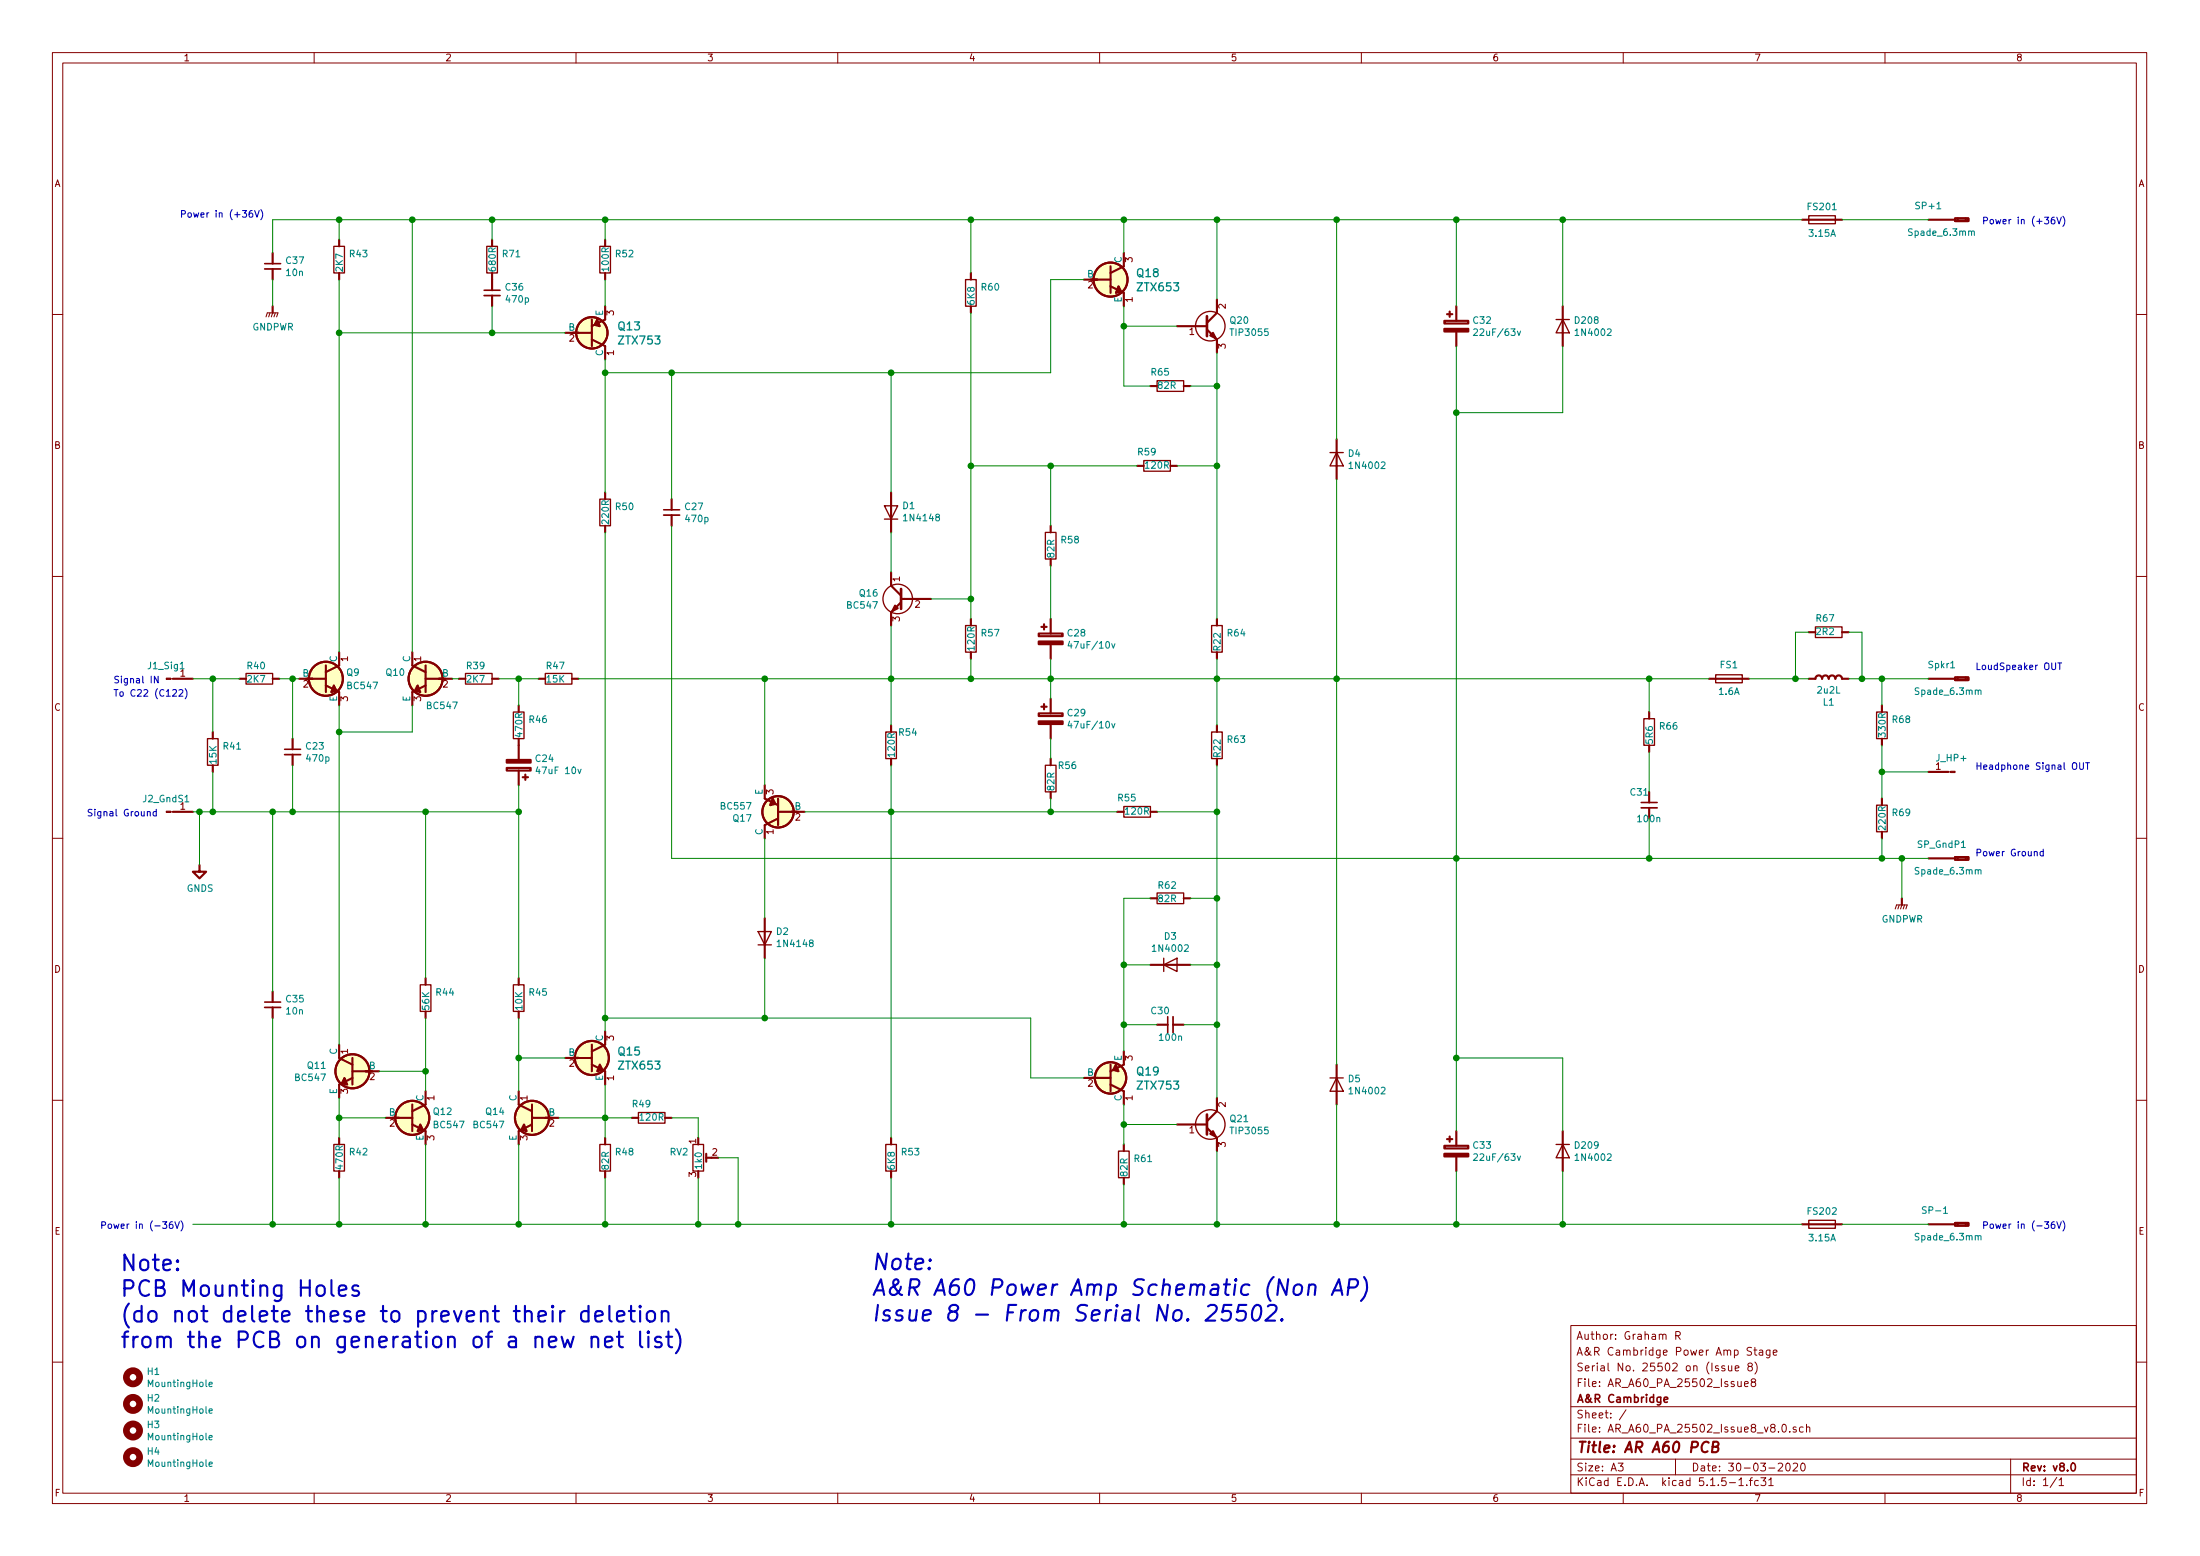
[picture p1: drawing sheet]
<svg xmlns="http://www.w3.org/2000/svg" width="420mm" height="297mm" viewBox="0 0 420 297" stroke-linecap="round" stroke-linejoin="round" font-family="sans-serif">
<g fill="none" stroke="#840000" stroke-width=".19">
<path d="M10 10h400v277h-400zM12 12h396v273.1h-396zM60 10v2M110 10v2M160 10v2M210 10v2M260 10v2M310 10v2M360 10v2M10 60h2M408 60h2M10 110h2"/>
<path d="M408 110h2M32.6 129.6h.4M32.6 155h.4M372.1 147.4h.4M10 160h2M408 160h2M10 210h2M408 210h2M300 253h108v32.1h-108zM320 255l.8-.1 .1-.2-.1-.4-.2-.1h-.6v1.5M320.4 255l.5 .7M334.5 257.3l-.5-.1-.3 .3v.3l.7 .3 .1 .2-.1 .3-.2 .1-.5-.1"/>
<path d="M334.9 257.7h.6M335.2 257.2v1.3l.3 .2M336 257.8h.6l.1 .9M336.7 258.1l-.5 .1-.3 .2 .3 .3 .5-.1M338 257.7v1.2l-.3 .3-.3-.1M338 257.8l-.4-.1-.3 .3 .1 .6h.6M338.7 258.2l.7-.1-.1-.3-.4-.1-.2 .2v.7h.6M10 260h2M300 278.5h108M300 274.5h108M300 268.5h108M309 279.3h1l-.5 .6 .4 .1v.7l-.2 .1-.7-.1"/>
<path d="M310.5 269.1l-1.2 2M320 278.5v3M329.4 260.8a.37 .37 0 0 0-.6 .1l.1 .2 .5 .2 .1 .1-.3 .3-.4-.1M330.1 260.7l.1 .9 .3 .1 .2-.1M330.7 260.7v1M331.4 261.2l.7-.1-.1-.3-.4-.1-.2 .2v.7h.6M331.9 263.7v.8a.39 .39 0 0 0 .6 .1M332.5 263.7v1M333.2 264.2l.7-.1-.1-.3-.4-.1-.2 .2v.7h.6M334.1 260.8l-.3-.2 .1-.2 .2-.2 .4 .1 .2 .2-.1 .2-.5 .1-.3 .3 .1 .5 .2 .1h.3l.3-.3v-.3l-.3-.3M334.7 263.8l-.3-.3 .3-.3h.3l.3 .3-.1 .2-.6 .2-.2 .2 .1 .5 .2 .1h.3l.3-.3v-.3l-.3-.3M335.2 260a1.71 1.71 0 0 1 0 2.3"/>
<path d="M339.6 279.5l.6-.2 .3 .4-1 1.1h1M340.4 272l.4-.1a.94 .94 0 0 1 0 1.5 .82 .82 0 0 1-.4-1.4zM341.2 279.4l.2-.1a.86 .86 0 0 1 .1 1.5h-.1a1 1 0 0 1-.2-1.4zM341.8 273.3v.1M342.5 279.5l.5-.2 .3 .2v.2l-.9 1.1h.9M343 272.5l-.4-.1-.2 .2 .1 .2 .5 .2v.3h-.6M344.1 279.4l.1-.1a.8 .8 0 0 1 .6 .8 .8 .8 0 0 1-.6 .7 1 1 0 0 1-.1-1.4zM344.4 272.5l-.5-.1-.2 .3 .1 .6h.6M345 272.5l.2-.1 .4 .1v.9M345 271.9v1.5M384 278.5v6.6M408 260h2"/>
<path d="M60 285.1v1.9M110 285.1v1.9M160 285.1v1.9M210 285.1v1.9M260 285.1v1.9M300 281.5h108M310 285.1v1.9M330.3 283h1.1M332.1 282.5l.4-.4v1.5M332.1 283.6h.8M333.6 283.5v.1M334.1 282.6h.6"/>
<path d="M334.7 282.1l-.4 .2v1.3M335.8 282.7l-.4-.1-.3 .3 .1 .6 .2 .1 .4-.1M336.3 282.1h.9l-.5 .6 .5 .1v.7l-.2 .1-.7-.1M337.8 282.5l.4-.4v1.5M337.8 283.6h.9M360 285.1v1.9M392.8 282l-1.3 2M393.2 282.5l.5-.4v1.5M393.2 283.6h.9"/>
</g>
<path d="M50.5 50.3h3.1M92.5 55.4h3M126.7 97.3h3.1M54.4 143h3M313.4 153.2h3.1M50.5 191.3h3.1M223 194.1v3M317.8 267.2l.7-.1-.1-.3-.4-.1-.2 .2 .1 .7h.5M395.7 279.5l.2-.2a.81 .81 0 0 1 .6 .6 .81 .81 0 0 1-.3 .8l-.2 .1a.79 .79 0 0 1-.3-1.3z" fill="none" stroke="#840000" stroke-width=".3"/>
<g fill="none" stroke="#840000" stroke-width=".41">
<path d="M52.1 48.3v2M52.1 51.3v2.1M52.1 58.5v1.2M64.8 45.8v1.2M64.8 52.1v1.3M94 45.8v1.2M94 52.1v3.3M94 56.4v2.1M115.6 45.8v1.2M115.6 52.1v1.3M115.6 58.5v2.5l-2.6 1.3M185.4 52.1v1.3"/>
<path d="M185.4 58.5v1.2M207 53.4h5.1M212.1 54.6l2.5 1.3v2.6M212.1 50.8v5.1M214.6 48.3v2.5l-2.5 1.3M232.4 57.2v2.5l-1.9 1.9M276.4 60h1M276.9 59.5v1M278.1 58.5v2.8M298.4 58.5v7.6M344.2 41.9h7.6M368.3 41.9h5"/>
<path d="M373.4 41.7h2.5v.5h-2.5zM373.9 41.7v.5M375.4 41.7v.5M107.9 63.5h5.1M113 64.8l2.6 1.3v2.5M113 61v5.1M219.7 73.7h1.3M224.8 62.3h5.7M226.1 73.7h1.2M230.5 62.9l1.9 1.9v2.5M275.8 61.3h4.6v.5h-4.6zM278.1 63.3v2.8"/>
<path d="M115.6 94v1.3M128.3 95.3v2M128.3 98.3v2.1M170.2 94v7.6M217.2 88.9h1.2M223.5 88.9h1.3M255.3 83.9v7.6M115.6 100.4v1.2M170.2 109.3v2.5l1.9 1.9M172.1 115l-1.9 1.9v2.5M172.1 114.3h5.7M185.4 118.1v1.3"/>
<path d="M198.9 119.7h1M199.4 119.2v1M200.7 100.4v1.2M200.7 106.7v1.3M200.7 118.1v2.8M232.4 118.1v1.3M33 129.6h3.8M40.6 139.7v1.3M45.7 129.6h1.3M52.1 129.6h1.2M57.1 129.6h5.1M62.2 130.8l2.6 1.3v2.6"/>
<path d="M62.2 127v5.1M64.8 124.5v2.5l-2.6 1.3M78.7 124.5v2.5l2.6 1.3M81.3 127v5.1M81.3 129.6h5.1M81.3 130.8l-2.6 1.3v2.6M87.6 129.6h1.3M94 129.6h1.2M99.1 134.7v1.2M102.9 129.6h1.2M109.2 129.6h1.3M170.2 138.5v1.2"/>
<path d="M185.4 124.5v1.3M198.4 136.2h4.5v.5h-4.5zM198.4 120.9h4.5v.5h-4.5zM198.9 134.9h1M199.4 134.4v1M200.7 123v2.8M200.7 133.4v2.8M200.7 138.2v2.8M232.4 124.5v1.3M232.4 138.5v1.2M315 135.9v1.3M326.4 129.6h7.6"/>
<path d="M345.4 129.6h1.3a.63 .63 0 0 1 .6-.7 .63 .63 0 0 1 .7 .7 .63 .63 0 0 1 .6-.7 .63 .63 0 0 1 .6 .7 .63 .63 0 0 1 .7-.7 .63 .63 0 0 1 .6 .7 .63 .63 0 0 1 .7-.7 .63 .63 0 0 1 .6 .7h1.3M345.4 120.7h1.3M351.8 120.7h1.3M359.4 134.7v1.2M368.3 129.6h5M373.4 129.3h2.5v.5h-2.5zM373.9 129.3v.5M375.4 129.3v.5M33 155h3.8M40.6 146.1v1.3M55.9 141v2M55.9 144.1v2"/>
<path d="M96.8 146.6h4.5v.5h-4.5zM99.1 141v4.1M99.1 147.1v2.8M99.8 148.4h1M100.3 147.9v1M146 149.9v2.5l2.6 1.3M148.6 155h5.1M148.6 156.2l-2.6 1.3v2.6M148.6 152.4v5.1M170.2 144.8v1.3M200.7 144.8v1.3M200.7 151.2v1.2"/>
<path d="M213.4 155h1.2M219.7 155h1.3M232.4 144.8v1.3M315 142.3v1.2M315 151.2v2M315 154.2v2M359.4 141v1.3M359.4 152.4v1.3M359.4 158.8v1.3M368.3 147.4h3.8M38.1 165.1v1.3h1.3l-1.3 1.3-1.3-1.3h1.3M146 175.3v7.6"/>
<path d="M219.7 171.5h1.3M226.1 171.5h1.2M363.2 171.5v1.3M368.3 163.9h5M373.4 163.6h2.5v.5h-2.5zM373.9 163.6v.5M375.4 163.6v.5M52.1 189.3v2M52.1 192.3v2M64.8 199.4v2.6l2.5 1.2M81.3 186.7v1.3M81.3 193.1v1.2"/>
<path d="M99.1 186.7v1.3M99.1 193.1v1.2M113 199.4v5.1M115.6 196.9v2.5l-2.6 1.3M219.7 184.2h7.6M221 195.6h2M224 195.6h2.1M64.8 217.2v1.3M67.3 205.8l-2.5 1.2v2.6M67.3 204.5h5.1M67.3 202v5M73.7 213.4h5"/>
<path d="M78.7 214.7l2.6 1.2v2.6M78.7 210.9v5M81.3 208.3v2.6l-2.6 1.2M99.1 208.3v2.6l2.5 1.2M101.6 213.4h5.1M101.6 214.7l-2.5 1.2v2.6M101.6 210.9v5M107.9 202h5.1M113 203.2l2.6 1.3v2.5M115.6 217.2v1.3M120.6 213.4h1.3M127 213.4h1.3"/>
<path d="M170.2 217.2v1.3M207 205.8h5.1M212.1 207l2.5 1.3v2.6M212.1 203.2v5.1M214.6 200.7v2.5l-2.5 1.3M214.6 218.5v1.2M224.8 214.7h5.7M230.5 215.3l1.9 1.9v2.5M232.4 209.6v2.5l-1.9 1.9M255.3 203.2v7.7M275.8 218.7h4.6v.5h-4.6zM276.4 217.5h1"/>
<path d="M276.9 217v1M278.1 215.9v2.8M298.4 215.9v7.7M64.8 223.6v1.2M115.6 223.6v1.2M134.9 220.3v1.5M134.9 221h1M170.2 223.6v1.2M214.6 224.8v1.3M278.1 220.8v2.8M344.2 233.7h7.6M368.3 233.7h5"/>
<path d="M373.4 233.5h2.5v.5h-2.5zM373.9 233.5v.5M375.4 233.5v.5M326.3 275.4a.87 .87 0 0 0-1 0 .87 .87 0 0 0-.3 1 .69 .69 0 0 0 .3 .7 .69 .69 0 0 0 .8-.1M327.1 276.2l.9-.1a.47 .47 0 0 0 .2-.5 .47 .47 0 0 0-.3-.4h-.7l-.3 2h.8a.53 .53 0 0 0 .5-.5 .53 .53 0 0 0-.4-.5"/>
<circle cx="212.1" cy="53.4" r="3.3"/>
<circle cx="113" cy="63.5" r="3"/>
<circle cx="62.2" cy="129.6" r="3.3"/>
<circle cx="81.3" cy="129.6" r="3.3"/>
<circle cx="148.6" cy="155" r="3"/>
<circle cx="67.3" cy="204.5" r="3.3"/>
<circle cx="78.7" cy="213.4" r="3.3"/>
<circle cx="101.6" cy="213.4" r="3.3"/>
<circle cx="113" cy="202" r="3.3"/>
<circle cx="212.1" cy="205.8" r="3"/>
</g>
<path d="M51.6 59.7l-.3 .8M52.1 59.7l-.3 .8M52.6 59.7l-.3 .8M50.8 60.5l.3-.8h2l-.3 .8M361.9 173.5l.3-.7h2l-.2 .7M362.7 172.8l-.2 .7M363.2 172.8l-.2 .7M363.7 172.8l-.2 .7" fill="none" stroke="#840000" stroke-width=".2"/>
<g fill="none" stroke="#840000" stroke-width=".25">
<path d="M63.8 47h2v5.1h-2zM93 47h2v5.1h-2zM114.6 47h2v5.1h-2zM184.4 53.4h2v5.1h-2zM345.4 41.2h5.1v1.5h-5.1zM221 72.7h5.1v2h-5.1zM297.2 61h2.5M298.4 61l1.3 2.5h-2.5zM114.6 95.3h2v5.1h-2zM168.9 96.6h2.5l-1.2 2.5zM168.9 99.1h2.5M218.4 87.9h5.1v2.1h-5.1z"/>
<path d="M254 86.4h2.5M255.3 86.4l1.2 2.5h-2.5zM184.4 119.4h2v5.1h-2zM199.6 101.6h2.1v5.1h-2.1zM231.4 119.4h2v5.1h-2zM346.7 119.7h5.1v2h-5.1zM47 128.6h5.1v2h-5.1zM88.9 128.6h5.1v2h-5.1zM98 135.9h2.1v5.1h-2.1zM104.1 128.6h5.1v2h-5.1zM169.2 139.7h2v5.1h-2zM231.4 139.7h2v5.1h-2z"/>
<path d="M313.9 137.2h2.1v5.1h-2.1zM327.7 128.8h5v1.5h-5zM358.4 135.9h2v5.1h-2zM39.6 141h2.1v5.1h-2.1zM199.6 146.1h2.1v5.1h-2.1zM214.6 154h5.1v2h-5.1zM358.4 153.7h2v5.1h-2zM144.8 177.8h2.5l-1.3 2.6zM221 170.5h5.1v2h-5.1zM80.3 188h2v5.1h-2zM98 188h2.1v5.1h-2.1zM144.8 180.4h2.5"/>
<path d="M222.2 184.2l2.6-1.3v2.6zM222.2 182.9v2.6M63.8 218.5h2v5.1h-2zM114.6 218.5h2v5.1h-2zM121.9 212.4h5.1v2h-5.1zM132.3 218.5h2.1v5.1h-2.1zM169.2 218.5h2v5.1h-2zM213.6 219.7h2v5.1h-2zM254 205.8h2.5M255.3 205.8l1.2 2.5h-2.5zM297.2 218.5h2.5M298.4 218.5l1.3 2.5h-2.5z"/>
<path d="M345.4 233h5.1v1.5h-5.1z"/>
<circle cx="231.1" cy="62.3" r="2.82"/>
<circle cx="171.4" cy="114.3" r="2.82"/>
<circle cx="231.1" cy="214.7" r="2.82"/>
</g>
<g fill="#840000" stroke="#840000" stroke-width=".19">
<path d="M31.7 154.8h.9v.3h-.9z"/>
<path d="M372.5 147.2h.9v.3h-.9z"/>
<path d="M31.7 129.4h.9v.3h-.9z"/>
</g>
<g fill="none" stroke="#008484" stroke-width=".2">
<path d="M376.5 44.3l.2-.2 .3 .1 .1 .7M281.5 62.9l.4-.1 .3 .3-.8 .9h.8M289.8 63.2l.3 .8 .3-.8M204.3 137.7l-.3 .8h.7M204.3 122.4l-.3 .9h.7M212.3 138.1l.3 .9 .3-.9M212.3 122.9l.3 .8 .3-.8M372.5 127.5h.8M377.8 131.9l.2-.2 .3 .1v.8M35.3 153.1h.8M110.4 146.8l.3 .9 .3-.9M377.8 166.2l.2-.2 .3 .1v.8"/>
<path d="M281.5 220.4l.4-.1 .3 .3-.8 .9h.8M289.8 220.7l.3 .8 .3-.8M371.2 231.6h.7M377.8 236.1l.2-.2h.3v.8M39.9 279.5l.6-.1v-.2l-.4-.1-.2 .2 .1 .6h.5M39.9 264.3l.6-.1v-.3h-.4l-.2 .1 .1 .7h.5M39.9 269.4l.6-.1v-.3l-.4-.1-.2 .2 .1 .6h.5M39.9 274.4l.6-.1v-.2l-.4-.1-.2 .2 .1 .6h.5"/>
</g>
<path d="M50.5 51.3h3.1M92.5 56.4h3M126.7 98.3h3.1M54.4 144.1h3M313.4 154.2h3.1M50.5 192.3h3.1M224 194.1v3" fill="none" stroke="#840000" stroke-width=".33"/>
<path d="M230.5 60.4v3.8M172.1 112.4v3.8M230.5 212.8v3.8" fill="none" stroke="#840000" stroke-width=".51"/>
<g fill="#840000" stroke="#840000" stroke-width=".41">
<path d="M231.1 216.4l.5-.5 .6 1.1z"/>
<path d="M231.1 64l.5-.5 .6 1.1z"/>
<path d="M213.1 203.2l.5 1.3-1-.2z"/>
<path d="M275.8 220.3h4.6v.5h-4.6z"/>
<path d="M147.6 152.4l.5 1.1-1 .2z"/>
<path d="M275.8 62.8h4.6v.5h-4.6z"/>
<path d="M198.4 137.7h4.5v.5h-4.5z"/>
<path d="M198.4 122.5h4.5v.5h-4.5z"/>
<path d="M96.8 145.1h4.5v.5h-4.5z"/>
<path d="M213.6 54.6l.5 1.1-1 .2z"/>
<path d="M114.6 203.2l.5 1.1-1.1 .2z"/>
<path d="M63.8 130.8l.5 1.1-1.1 .2z"/>
<path d="M79.8 130.8l.5 1.3-1.1-.2z"/>
<path d="M114 61l.6 1.3-1.1-.3z"/>
<path d="M80.3 214.7l.5 1-1 .2z"/>
<path d="M100.1 214.7l.5 1.2-1-.2z"/>
<path d="M65.8 205.8l.5 1.2-1-.2z"/>
<path d="M170.9 115.6l.5 .5-1 .5z"/>
</g>
<g fill="none" stroke="#840000" stroke-width="1.3">
<circle cx="25.4" cy="273.1" r="1.27"/>
<circle cx="25.4" cy="278.2" r="1.27"/>
<circle cx="25.4" cy="262.9" r="1.27"/>
<circle cx="25.4" cy="268" r="1.27"/>
</g>
<g fill="#ffffc2" stroke="#ffffc2" stroke-width=".19">
<path d="M373.4 233.5h2.5v.5h-2.5z"/>
<path d="M373.4 41.7h2.5v.5h-2.5z"/>
<path d="M373.4 129.3h2.5v.5h-2.5z"/>
<path d="M373.4 163.6h2.5v.5h-2.5z"/>
<circle cx="212.1" cy="205.8" r="3"/>
<circle cx="148.6" cy="155" r="3"/>
<circle cx="212.1" cy="53.4" r="3.3"/>
<circle cx="113" cy="202" r="3.3"/>
<circle cx="62.2" cy="129.6" r="3.3"/>
<circle cx="81.3" cy="129.6" r="3.3"/>
<circle cx="113" cy="63.5" r="3"/>
<circle cx="78.7" cy="213.4" r="3.3"/>
<circle cx="101.6" cy="213.4" r="3.3"/>
<circle cx="67.3" cy="204.5" r="3.3"/>
</g>
<g fill="none" stroke="#008400" stroke-width=".19">
<path d="M52.1 53.4v5.1M64.8 41.9v3.9M64.8 53.4v71.1M78.7 41.9v82.6M94 41.9v3.9M94 58.5v5M115.6 41.9v3.9M115.6 53.4v5.1M185.4 41.9v10.2M185.4 59.7v58.4M207 53.4h-6.3v17.8h-85.1M214.6 41.9v6.4"/>
<path d="M214.6 58.5v15.2h5.1M232.4 41.9v15.3M255.3 41.9v42M278.1 41.9v16.6M298.4 41.9v16.6M344.2 41.9h-292.1v6.4M351.8 41.9h16.5M64.8 63.5h43.1M115.6 68.6v25.4M128.3 71.2v24.1M170.2 71.2v22.8M214.6 62.3h10.2"/>
<path d="M227.3 73.7h5.1M232.4 67.3v50.8M278.1 66.1v149.8M298.4 66.1v12.7h-20.3M185.4 88.9h31.8M200.7 88.9v11.5M224.8 88.9h7.6M255.3 91.5v111.7M115.6 101.6v95.3M128.3 100.4v63.5h240M170.2 101.6v7.7M170.2 119.4v19.1"/>
<path d="M177.8 114.3h7.6M200.7 108v10.1M36.8 129.6h8.9M40.6 129.6v10.1M53.3 129.6h3.8M55.9 129.6v11.4M64.8 134.7v64.7M78.7 134.7v5h-13.9M86.4 129.6h1.2M95.2 129.6h7.7M99.1 129.6v5.1M110.5 129.6h215.9"/>
<path d="M146 129.6v20.3M185.4 125.8v3.8M200.7 125.8v7.6M232.4 125.8v12.7M315 129.6v6.3M334 129.6h11.4M345.4 120.7h-2.5v8.9M353.1 129.6h15.2M353.1 120.7h2.5v8.9M359.4 129.6v5.1M36.8 155h62.3M38.1 155v10.1"/>
<path d="M40.6 147.4v7.6M52.1 155v34.3M55.9 146.1v8.9M81.3 155v31.7M99.1 149.9v36.8M153.7 155h59.7M170.2 146.1v71.1M200.7 141v3.8M200.7 152.4v2.6M221 155h11.4M232.4 146.1v63.5M315 143.5v7.7"/>
<path d="M315 156.2v7.7M359.4 147.4h8.9M359.4 142.3v10.1M146 160.1v15.2M219.7 171.5h-5.1v29.2M227.3 171.5h5.1M359.4 160.1v3.8M363.2 163.9v7.6M52.1 194.3v39.4M81.3 194.3v14M99.1 194.3v14M115.6 194.3h81.2v11.5h10.2"/>
<path d="M146 182.9v11.4M214.6 184.2h5.1M214.6 195.6h6.4M226.1 195.6h6.3M227.3 184.2h5.1M64.8 209.6v7.6M64.8 213.4h8.9M72.4 204.5h8.9M81.3 218.5v15.2M99.1 218.5v15.2M99.1 202h8.8M106.7 213.4h13.9"/>
<path d="M115.6 207v10.2M128.3 213.4h5v3.8M214.6 214.7h10.2M214.6 210.9v7.6M232.4 219.7v14M255.3 210.9v22.8M278.1 202h20.3v13.9M36.8 233.7h307.4M64.8 224.8v8.9M115.6 224.8v8.9M133.3 224.8v8.9M137.2 221h3.8v12.7"/>
<path d="M170.2 224.8v8.9M214.6 226.1v7.6M278.1 223.6v10.1M298.4 223.6v10.1M351.8 233.7h16.5"/>
</g>
<g fill="none" stroke="#0000c2" stroke-width=".41">
<path d="M33.9 242.2l.1 .1-.1 .2-.1-.2 .1-.1v.3M33.9 240.6l.1 .2-.1 .1-.1-.1 .1-.2v.3M63.3 244.4v2.6l.4 .4M64.7 246.4l1.4-.3-.1-.6-.3-.1h-.5l-.5 .4v1.2l.2 .2 .3 .2h.5l.3-.2M68.4 245.5l-.7-.1-.4 .4 .1 .4 1 .3 .2 .3-.2 .4-.3 .2h-.5l-.3-.2M107 250.3v2M107.3 255.2l.5 2 .6-1.4 .6 1.4 .6-2M107.8 250.3a.77 .77 0 0 0-.8 .6M112.4 250.4l-.3-.1h-.6l-.4 .3-.1 .3 .1 1.1 .4 .3h.6l.3-.2M112.4 249.3v3M113 255.5a.73 .73 0 0 1 1.2 .1v1.6M113 255.2v2"/>
<path d="M113.7 251.3l1.4-.3-.1-.6-.3-.1h-.6l-.3 .1-.1 .3v1.2l.1 .2 .3 .2h.6l.3-.2M115.5 256.2l1.5-.3-.2-.6-.3-.1h-.5l-.3 .1-.2 .3v1.2l.2 .2 .3 .2h.5l.3-.2M116.4 249.3v2.6l.4 .4M117.8 251.3l1.5-.3-.2-.6-.3-.1h-.6l-.2 .1-.2 .3v1.2l.2 .2 .2 .2h.6l.3-.2M117.8 255.2h1.2M118.2 254.2v2.6l.2 .2 .6 .2M120.1 250.3h1.1M120.5 249.3v2.6l.2 .2 .5 .2M122.3 249.3l-.2 .1 .2 .2 .1-.2-.1-.1v.3M122.3 254.2v2.6l.1 .2 .3 .2M122.3 250.3v2M123.7 250.6a.81 .81 0 0 1 .8-.3 .81 .81 0 0 1 .6 .6v.8a.81 .81 0 0 1-.8 .6 .81 .81 0 0 1-.8-.6v-.8z"/>
<path d="M123.8 254.2l-.1 .1 .1 .2 .2-.2-.2-.1v.3M123.8 255.2v2M126.2 255.3l-.7-.1-.4 .4 .1 .4 1 .3 .2 .3-.2 .4-.2 .2h-.6l-.3-.2M126.4 250.6a.74 .74 0 0 1 1.3 .1v1.6M126.4 250.3v2M127.2 255.2h1.2M127.7 254.2v2.6l.1 .2 .6 .2M129.1 253.8a3.4 3.4 0 0 1 0 4.5M230.7 249.4l.5-.3h.7a.68 .68 0 0 1 .5 .9l-.2 .4-2 1.7h1.9M235.2 249.1h-1.4l-.4 1.4 .5-.2 1 .1 .2 .4-.1 .7-.2 .3-.4 .3h-.7l-.4-.3M238 249.1h-1.4l-.3 1.4 .5-.2 .9 .1 .2 .4v.7l-.2 .3-.5 .3h-.7l-.4-.3M239.6 249.4a.69 .69 0 0 1 .7-.3 .69 .69 0 0 1 .5 .6 1.96 1.96 0 0 1-.9 2.4 .71 .71 0 0 1-.8-.6 2.67 2.67 0 0 1 .5-2.1z"/>
<path d="M242.1 249.4l.5-.3h.7a.63 .63 0 0 1 .5 .9l-.2 .4-1.9 1.7h1.8M244.8 251.8l.2 .2-.2 .1-.1-.1 .1-.2v.3M247.3 245.5a.78 .78 0 0 1 .8-.3 .78 .78 0 0 1 .6 .6l-.1 .8a.8 .8 0 0 1-.8 .6 .8 .8 0 0 1-.8-.6l.1-.8zM250 245.5a.72 .72 0 0 1 1.3 .1l-.2 1.6M250 245.2l-.2 2M254.4 247.2l1.3-3 .7 3M254.7 246.3h1.5M257.5 245.8h1.2a.84 .84 0 0 0 .6-.7 .84 .84 0 0 0-.4-.9h-1.2l-.3 3M260.5 243.8a3.5 3.5 0 0 1-.6 4.5"/>
</g>
<g fill="none" stroke="#0000c2" stroke-width=".2">
<path d="M48.2 40.2l-.4 .1a.87 .87 0 0 0 0 1.2l.4-.2v-.5l-.4-.1-.2 .2M48.6 40.2l.5 1.3 .4-1.3M49.8 40a1.47 1.47 0 0 1 0 1.9M392.3 41.5h-.3a.87 .87 0 0 0 0 1.2l.4-.1v-.5l-.4-.2-.3 .3M392.8 41.5l.4 1.2 .5-1.2M394 41.3a1.47 1.47 0 0 1 0 1.9M30.2 129.1v1.3l-.7-1.3v1.3M34.2 131.8l.5-.2 .2 .4-.8 .9h.8M35.4 131.5a1.47 1.47 0 0 1 0 1.9M391.8 126.6v1l.3 .2h.4l.1-.2v-1M393 126.6h.7M393.4 126.6v1.2"/>
<path d="M28.1 155.1l.2-.2 .3 .1 .1 .8M29.8 155l-.3-.1-.3 .3 .2 .5h.4M29.8 154.5v1.3M395.8 145.8l.3-.2a.44 .44 0 0 1 .5 .4v.7l-.5 .2-.3-.2zM397.2 145.6v1l.2 .3 .4-.1 .1-.2v-1M398.3 145.6h.8M398.7 145.6v1.3M390.2 162.6l-.3-.1-.3 .3 .1 .5h.5M390.2 162.1v1.3M31.1 233.2h.8l-.5 .5 .4 .1 .1 .5-.3 .2-.5-.1M32.9 233.2l-.3 .1a.87 .87 0 0 0 0 1.2l.4-.1v-.6l-.4-.1-.3 .3M33.4 233.2l.4 1.3 .5-1.3"/>
<path d="M34.6 233.1a1.47 1.47 0 0 1 0 1.9M390.5 233.2h.8l-.5 .5 .4 .1 .1 .5-.3 .2-.5-.1M392.3 233.2l-.3 .1a.87 .87 0 0 0 0 1.2l.4-.1v-.6l-.4-.1-.3 .3M392.8 233.2l.4 1.3 .5-1.3M394 233.1a1.47 1.47 0 0 1 0 1.9"/>
</g>
<g fill="#008400" stroke="#008400" stroke-width=".25">
<circle cx="185.4" cy="114.3" r=".51"/>
<circle cx="64.8" cy="233.7" r=".51"/>
<circle cx="78.7" cy="41.9" r=".51"/>
<circle cx="64.8" cy="139.7" r=".51"/>
<circle cx="200.7" cy="155" r=".51"/>
<circle cx="115.6" cy="41.9" r=".51"/>
<circle cx="55.9" cy="129.6" r=".51"/>
<circle cx="55.9" cy="155" r=".51"/>
<circle cx="146.1" cy="194.3" r=".51"/>
<circle cx="170.2" cy="233.7" r=".51"/>
<circle cx="185.4" cy="88.9" r=".51"/>
<circle cx="200.7" cy="88.9" r=".51"/>
<circle cx="214.6" cy="41.9" r=".51"/>
<circle cx="141" cy="233.7" r=".51"/>
<circle cx="146.1" cy="129.6" r=".51"/>
<circle cx="99.1" cy="155" r=".51"/>
<circle cx="185.4" cy="129.6" r=".51"/>
<circle cx="40.6" cy="155" r=".51"/>
<circle cx="170.2" cy="71.2" r=".51"/>
<circle cx="128.3" cy="71.2" r=".51"/>
<circle cx="64.8" cy="41.9" r=".51"/>
<circle cx="115.6" cy="71.2" r=".51"/>
<circle cx="185.4" cy="41.9" r=".51"/>
<circle cx="278.1" cy="78.8" r=".51"/>
<circle cx="214.6" cy="62.3" r=".51"/>
<circle cx="170.2" cy="155" r=".51"/>
<circle cx="232.4" cy="73.7" r=".51"/>
<circle cx="232.4" cy="155" r=".51"/>
<circle cx="232.4" cy="88.9" r=".51"/>
<circle cx="232.4" cy="41.9" r=".51"/>
<circle cx="232.4" cy="129.6" r=".51"/>
<circle cx="359.4" cy="163.9" r=".51"/>
<circle cx="359.4" cy="147.4" r=".51"/>
<circle cx="255.3" cy="41.9" r=".51"/>
<circle cx="278.1" cy="41.9" r=".51"/>
<circle cx="115.6" cy="194.3" r=".51"/>
<circle cx="298.4" cy="41.9" r=".51"/>
<circle cx="315" cy="129.6" r=".51"/>
<circle cx="214.6" cy="195.6" r=".51"/>
<circle cx="255.3" cy="129.6" r=".51"/>
<circle cx="214.6" cy="184.2" r=".51"/>
<circle cx="278.1" cy="233.7" r=".51"/>
<circle cx="298.4" cy="233.7" r=".51"/>
<circle cx="232.4" cy="171.5" r=".51"/>
<circle cx="232.4" cy="184.2" r=".51"/>
<circle cx="278.1" cy="202" r=".51"/>
<circle cx="232.4" cy="195.6" r=".51"/>
<circle cx="255.3" cy="233.7" r=".51"/>
<circle cx="214.6" cy="214.7" r=".51"/>
<circle cx="232.4" cy="233.7" r=".51"/>
<circle cx="52.1" cy="233.7" r=".51"/>
<circle cx="64.8" cy="213.4" r=".51"/>
<circle cx="94" cy="63.5" r=".51"/>
<circle cx="81.3" cy="233.7" r=".51"/>
<circle cx="99.1" cy="233.7" r=".51"/>
<circle cx="359.4" cy="129.6" r=".51"/>
<circle cx="81.3" cy="204.5" r=".51"/>
<circle cx="38.1" cy="155" r=".51"/>
<circle cx="363.2" cy="163.9" r=".51"/>
<circle cx="115.6" cy="213.4" r=".51"/>
<circle cx="355.6" cy="129.6" r=".51"/>
<circle cx="133.4" cy="233.7" r=".51"/>
<circle cx="99.1" cy="202" r=".51"/>
<circle cx="94" cy="41.9" r=".51"/>
<circle cx="342.9" cy="129.6" r=".51"/>
<circle cx="52.1" cy="155" r=".51"/>
<circle cx="170.2" cy="129.6" r=".51"/>
<circle cx="64.8" cy="63.5" r=".51"/>
<circle cx="81.3" cy="155" r=".51"/>
<circle cx="40.6" cy="129.6" r=".51"/>
<circle cx="278.1" cy="163.9" r=".51"/>
<circle cx="99.1" cy="129.6" r=".51"/>
<circle cx="115.6" cy="233.7" r=".51"/>
<circle cx="200.7" cy="129.6" r=".51"/>
<circle cx="214.6" cy="233.7" r=".51"/>
<circle cx="315" cy="163.9" r=".51"/>
</g>
<g font-size="4.2" fill="#0000c2">
<text x="22.9" y="242.6">Note:</text>
<text x="166.4" y="242.5">Note:</text>
<text x="22.9" y="247.5">PCB Mounting Holes</text>
<text x="166.4" y="247.4">A&amp;R A60 Power Amp Schematic (Non AP)</text>
<text x="22.9" y="252.4">(do not delete these to prevent their deletion</text>
<text x="22.9" y="257.3">from the PCB on generation of a new net list)</text>
<text x="166.4" y="252.3">Issue 8 - From Serial No. 25502.</text>
</g>
<text font-size="2.8" fill="#840000" x="301" y="277.3">Title: AR A60 PCB</text>
<g font-size="2.1" fill="#008484">
<text x="217.2" y="52.9">Q18</text>
<text x="217.4" y="55.6">ZTX653</text>
<text x="118.2" y="63.1">Q13</text>
<text x="118.4" y="65.7">ZTX753</text>
<text x="118.2" y="201.5">Q15</text>
<text x="118.4" y="204.2">ZTX653</text>
<text x="217.2" y="205.3">Q19</text>
<text x="217.4" y="208">ZTX753</text>
</g>
<g font-size="2.1" fill="#840000">
<text x="301" y="255.8">Author: Graham R</text>
<text x="301" y="261.8">Serial No. 25502 on (Issue 8)</text>
<text x="301" y="258.8">A&amp;R Cambridge Power Amp Stage</text>
<text x="301" y="267.8">A&amp;R Cambridge</text>
<text x="301" y="264.8">File: AR_A60_PA_25502_Issue8</text>
<text x="301" y="273.5">File: AR_A60_PA_25502_Issue8_v8.0.sch</text>
<text x="301" y="270.8">Sheet: /</text>
<text x="301" y="280.9">Size: A3</text>
<text x="323" y="280.9">Date: 30-03-2020</text>
<text x="386" y="280.9">Rev: v8.0</text>
<text x="301" y="283.7">KiCad E.D.A. kicad 5.1.5-1.fc31</text>
<text x="386" y="283.7">Id: 1/1</text>
</g>
<g font-size="1.8" fill="#840000">
<text x="35" y="11.7">1</text>
<text x="85" y="11.7">2</text>
<text x="135" y="11.7">3</text>
<text x="185" y="11.7">4</text>
<text x="235" y="11.7">5</text>
<text x="285" y="11.7">6</text>
<text x="335" y="11.7">7</text>
<text x="385" y="11.7">8</text>
<text x="10.4" y="35.7">A</text>
<text x="408.4" y="35.7">A</text>
<text x="216.3" y="50" transform="rotate(-90 216.3 50)">3</text>
<text x="207.8" y="55.1">2</text>
<text x="216.3" y="57.7" transform="rotate(-90 216.3 57.7)">1</text>
<text x="234.1" y="58.9" transform="rotate(-90 234.1 58.9)">2</text>
<text x="108.7" y="65.2">2</text>
<text x="117.2" y="60.2" transform="rotate(-90 117.2 60.2)">3</text>
<text x="227.2" y="63.9">1</text>
<text x="117.2" y="67.8" transform="rotate(-90 117.2 67.8)">1</text>
<text x="234.1" y="66.6" transform="rotate(-90 234.1 66.6)">3</text>
<text x="10.4" y="85.7">B</text>
<text x="408.4" y="85.7">B</text>
<text x="171.9" y="111" transform="rotate(-90 171.9 111)">1</text>
<text x="171.9" y="118.6" transform="rotate(-90 171.9 118.6)">3</text>
<text x="174.8" y="116">2</text>
<text x="57.9" y="131.3">2</text>
<text x="66.4" y="126.2" transform="rotate(-90 66.4 126.2)">1</text>
<text x="80.4" y="126.2" transform="rotate(-90 80.4 126.2)">1</text>
<text x="84.6" y="131.3">2</text>
<text x="10.4" y="135.7">C</text>
<text x="66.4" y="133.9" transform="rotate(-90 66.4 133.9)">3</text>
<text x="80.4" y="133.9" transform="rotate(-90 80.4 133.9)">3</text>
<text x="408.4" y="135.7">C</text>
<text x="369.7" y="147">1</text>
<text x="34.4" y="154.6">1</text>
<text x="147.7" y="151.6" transform="rotate(-90 147.7 151.6)">3</text>
<text x="147.7" y="159.3" transform="rotate(-90 147.7 159.3)">1</text>
<text x="151.9" y="156.7">2</text>
<text x="10.4" y="185.7">D</text>
<text x="408.4" y="185.7">D</text>
<text x="66.4" y="201.2" transform="rotate(-90 66.4 201.2)">1</text>
<text x="108.7" y="203.6">2</text>
<text x="117.2" y="198.6" transform="rotate(-90 117.2 198.6)">3</text>
<text x="216.3" y="202.4" transform="rotate(-90 216.3 202.4)">3</text>
<text x="66.4" y="208.8" transform="rotate(-90 66.4 208.8)">3</text>
<text x="70.6" y="206.2">2</text>
<text x="117.2" y="206.3" transform="rotate(-90 117.2 206.3)">1</text>
<text x="207.8" y="207.5">2</text>
<text x="74.4" y="215.1">2</text>
<text x="83" y="210.1" transform="rotate(-90 83 210.1)">1</text>
<text x="100.7" y="210.1" transform="rotate(-90 100.7 210.1)">1</text>
<text x="104.9" y="215.1">2</text>
<text x="216.3" y="210.1" transform="rotate(-90 216.3 210.1)">1</text>
<text x="234.1" y="211.3" transform="rotate(-90 234.1 211.3)">2</text>
<text x="83" y="217.7" transform="rotate(-90 83 217.7)">3</text>
<text x="100.7" y="217.7" transform="rotate(-90 100.7 217.7)">3</text>
<text x="132.9" y="218.3" transform="rotate(-90 132.9 218.3)">1</text>
<text x="136" y="220.6">2</text>
<text x="227.2" y="216.3">1</text>
<text x="234.1" y="219" transform="rotate(-90 234.1 219)">3</text>
<text x="132.9" y="224.7" transform="rotate(-90 132.9 224.7)">3</text>
<text x="10.4" y="235.7">E</text>
<text x="408.4" y="235.7">E</text>
<text x="10.5" y="285.7">F</text>
<text x="35" y="286.7">1</text>
<text x="85" y="286.7">2</text>
<text x="135" y="286.7">3</text>
<text x="185" y="286.7">4</text>
<text x="235" y="286.7">5</text>
<text x="285" y="286.7">6</text>
<text x="335" y="286.7">7</text>
<text x="385" y="286.7">8</text>
<text x="408.5" y="285.7">F</text>
</g>
<g font-size="1.8" fill="#0000c2">
<text x="34.3" y="41.5">Power in (+36V)</text>
<text x="378.5" y="42.8">Power in (+36V)</text>
<text x="21.6" y="130.4">Signal IN</text>
<text x="377.2" y="127.9">LoudSpeaker OUT</text>
<text x="21.6" y="133">To C22 (C122)</text>
<text x="377.2" y="147">Headphone Signal OUT</text>
<text x="16.5" y="155.8">Signal Ground</text>
<text x="377.2" y="163.5">Power Ground</text>
<text x="19" y="234.6">Power in (-36V)</text>
<text x="378.5" y="234.6">Power in (-36V)</text>
</g>
<g font-size="1.8" fill="#008484">
<text x="345.4" y="40.1">FS201</text>
<text x="366.1" y="39.9">SP+1</text>
<text x="345.6" y="45.2">3.15A</text>
<text x="364.9" y="45">Spade_6.3mm</text>
<text x="54.7" y="50.4">C37</text>
<text x="54.8" y="52.7">10n</text>
<text x="65.5" y="51.8" transform="rotate(-90 65.5 51.8)">2K7</text>
<text x="66.9" y="49.1">R43</text>
<text x="94.7" y="51.6" transform="rotate(-90 94.7 51.6)">680R</text>
<text x="96.1" y="49.1">R71</text>
<text x="116.3" y="51.6" transform="rotate(-90 116.3 51.6)">100R</text>
<text x="117.7" y="49.1">R52</text>
<text x="207.6" y="53">B</text>
<text x="214.2" y="50.2" transform="rotate(-90 214.2 50.2)">C</text>
<text x="96.6" y="55.5">C36</text>
<text x="96.8" y="57.8">470p</text>
<text x="186.1" y="58.1" transform="rotate(-90 186.1 58.1)">6K8</text>
<text x="187.5" y="55.5">R60</text>
<text x="214.2" y="57.8" transform="rotate(-90 214.2 57.8)">E</text>
<text x="48.2" y="63.1">GNDPWR</text>
<text x="108.6" y="63.1">B</text>
<text x="115.2" y="60.3" transform="rotate(-90 115.2 60.3)">E</text>
<text x="235" y="61.8">Q20</text>
<text x="235.3" y="64.1">TIP3055</text>
<text x="281.4" y="61.8">C32</text>
<text x="282.1" y="64.1">22uF/63v</text>
<text x="300.9" y="61.8">D208</text>
<text x="301.2" y="64.1">1N4002</text>
<text x="115.2" y="68" transform="rotate(-90 115.2 68)">C</text>
<text x="219.9" y="71.7">R65</text>
<text x="221.2" y="74.2">82R</text>
<text x="217.4" y="86.9">R59</text>
<text x="218.8" y="89.5">120R</text>
<text x="257.5" y="87.2">D4</text>
<text x="258" y="89.5">1N4002</text>
<text x="116.3" y="99.9" transform="rotate(-90 116.3 99.9)">220R</text>
<text x="117.7" y="97.4">R50</text>
<text x="130.9" y="97.4">C27</text>
<text x="131.1" y="99.7">470p</text>
<text x="172.4" y="97.2">D1</text>
<text x="172.9" y="99.5">1N4148</text>
<text x="201.4" y="106.4" transform="rotate(-90 201.4 106.4)">82R</text>
<text x="202.7" y="103.7">R58</text>
<text x="164.2" y="113.9">Q16</text>
<text x="161.9" y="116.2">BC547</text>
<text x="346.9" y="118.7">R67</text>
<text x="186.1" y="124" transform="rotate(-90 186.1 124)">120R</text>
<text x="187.5" y="121.5">R57</text>
<text x="204" y="121.5">C28</text>
<text x="204.6" y="123.8">47uF/10v</text>
<text x="233.1" y="124.2" transform="rotate(-90 233.1 124.2)">R22</text>
<text x="234.5" y="121.5">R64</text>
<text x="346.9" y="121.2">2R2</text>
<text x="28.4" y="127.7">J1_Sig1</text>
<text x="34.4" y="129.2">1</text>
<text x="47.3" y="127.7">R40</text>
<text x="47.3" y="130.3">2K7</text>
<text x="57.8" y="129.2">B</text>
<text x="64.4" y="126.4" transform="rotate(-90 64.4 126.4)">C</text>
<text x="66.2" y="129">Q9</text>
<text x="66.5" y="131.6">BC547</text>
<text x="73.8" y="129">Q10</text>
<text x="78.3" y="126.4" transform="rotate(-90 78.3 126.4)">C</text>
<text x="84.5" y="129.2">B</text>
<text x="89.2" y="127.7">R39</text>
<text x="89.2" y="130.3">2K7</text>
<text x="104.4" y="127.7">R47</text>
<text x="104.4" y="130.3">15K</text>
<text x="328.6" y="127.6">FS1</text>
<text x="368.4" y="127.6">Spkr1</text>
<text x="64.4" y="134" transform="rotate(-90 64.4 134)">E</text>
<text x="78.3" y="134" transform="rotate(-90 78.3 134)">E</text>
<text x="81.7" y="135.4">BC547</text>
<text x="204" y="136.7">C29</text>
<text x="328.3" y="132.7">1.6A</text>
<text x="347.2" y="132.4">2u2L</text>
<text x="348.2" y="134.7">L1</text>
<text x="366.1" y="132.7">Spade_6.3mm</text>
<text x="42.7" y="143.1">R41</text>
<text x="58.5" y="143.1">C23</text>
<text x="99.8" y="140.5" transform="rotate(-90 99.8 140.5)">470R</text>
<text x="101.1" y="138">R46</text>
<text x="171.8" y="140.4">R54</text>
<text x="204.6" y="139.1">47uF/10v</text>
<text x="234.5" y="141.8">R63</text>
<text x="315.7" y="141.9" transform="rotate(-90 315.7 141.9)">5R6</text>
<text x="317" y="139.3">R66</text>
<text x="360.1" y="140.5" transform="rotate(-90 360.1 140.5)">330R</text>
<text x="361.5" y="138">R68</text>
<text x="41.4" y="145.8" transform="rotate(-90 41.4 145.8)">15K</text>
<text x="58.7" y="145.4">470p</text>
<text x="102.4" y="145.5">C24</text>
<text x="102.9" y="147.8">47uF 10v</text>
<text x="170.9" y="144.4" transform="rotate(-90 170.9 144.4)">120R</text>
<text x="202.2" y="146.8">R56</text>
<text x="233.1" y="144.5" transform="rotate(-90 233.1 144.5)">R22</text>
<text x="370" y="145.4">J_HP+</text>
<text x="27.4" y="153.1">J2_GndS1</text>
<text x="137.8" y="154.5">BC557</text>
<text x="145.6" y="151.8" transform="rotate(-90 145.6 151.8)">E</text>
<text x="151.8" y="154.6">B</text>
<text x="201.4" y="150.8" transform="rotate(-90 201.4 150.8)">82R</text>
<text x="213.6" y="153">R55</text>
<text x="215" y="155.5">120R</text>
<text x="311.5" y="151.9">C31</text>
<text x="361.5" y="155.8">R69</text>
<text x="140.1" y="156.9">Q17</text>
<text x="145.6" y="159.4" transform="rotate(-90 145.6 159.4)">C</text>
<text x="312.9" y="157">100n</text>
<text x="360.1" y="158.3" transform="rotate(-90 360.1 158.3)">220R</text>
<text x="366.3" y="161.9">SP_GndP1</text>
<text x="366.1" y="166.9">Spade_6.3mm</text>
<text x="35.7" y="170.2">GNDS</text>
<text x="221.3" y="169.7">R62</text>
<text x="221.3" y="172.2">82R</text>
<text x="148.3" y="178.5">D2</text>
<text x="222.4" y="179.4">D3</text>
<text x="359.3" y="176.1">GNDPWR</text>
<text x="148.8" y="180.8">1N4148</text>
<text x="220.4" y="181.7">1N4002</text>
<text x="54.7" y="191.3">C35</text>
<text x="83.4" y="190.1">R44</text>
<text x="101.1" y="190.1">R45</text>
<text x="54.8" y="193.7">10n</text>
<text x="82" y="192.7" transform="rotate(-90 82 192.7)">56K</text>
<text x="99.8" y="192.7" transform="rotate(-90 99.8 192.7)">10K</text>
<text x="219.9" y="193.6">C30</text>
<text x="64.4" y="201.3" transform="rotate(-90 64.4 201.3)">C</text>
<text x="108.6" y="201.6">B</text>
<text x="115.2" y="198.8" transform="rotate(-90 115.2 198.8)">C</text>
<text x="214.2" y="202.6" transform="rotate(-90 214.2 202.6)">E</text>
<text x="221.6" y="198.7">100n</text>
<text x="56.5" y="206.4">BC547</text>
<text x="58.8" y="204">Q11</text>
<text x="64.4" y="208.9" transform="rotate(-90 64.4 208.9)">E</text>
<text x="70.5" y="204.1">B</text>
<text x="115.2" y="206.4" transform="rotate(-90 115.2 206.4)">E</text>
<text x="207.6" y="205.4">B</text>
<text x="257.5" y="206.6">D5</text>
<text x="258" y="208.9">1N4002</text>
<text x="74.3" y="213">B</text>
<text x="80.9" y="210.2" transform="rotate(-90 80.9 210.2)">C</text>
<text x="82.9" y="212.8">Q12</text>
<text x="83" y="215.4">BC547</text>
<text x="90.6" y="215.4">BC547</text>
<text x="92.9" y="212.8">Q14</text>
<text x="98.7" y="210.2" transform="rotate(-90 98.7 210.2)">C</text>
<text x="104.8" y="213">B</text>
<text x="120.9" y="211.4">R49</text>
<text x="122.3" y="213.9">120R</text>
<text x="214.2" y="210.2" transform="rotate(-90 214.2 210.2)">C</text>
<text x="235" y="214.2">Q21</text>
<text x="66.9" y="220.6">R42</text>
<text x="80.9" y="217.8" transform="rotate(-90 80.9 217.8)">E</text>
<text x="98.7" y="217.8" transform="rotate(-90 98.7 217.8)">E</text>
<text x="117.7" y="220.6">R48</text>
<text x="128" y="220.6">RV2</text>
<text x="172.3" y="220.6">R53</text>
<text x="216.7" y="221.8">R61</text>
<text x="235.3" y="216.5">TIP3055</text>
<text x="281.4" y="219.3">C33</text>
<text x="282.1" y="221.6">22uF/63v</text>
<text x="300.9" y="219.3">D209</text>
<text x="301.2" y="221.6">1N4002</text>
<text x="65.5" y="223.1" transform="rotate(-90 65.5 223.1)">470R</text>
<text x="116.3" y="223.2" transform="rotate(-90 116.3 223.2)">82R</text>
<text x="134.1" y="223" transform="rotate(-90 134.1 223)">1k0</text>
<text x="170.9" y="223.2" transform="rotate(-90 170.9 223.2)">6K8</text>
<text x="215.3" y="224.5" transform="rotate(-90 215.3 224.5)">82R</text>
<text x="345.4" y="231.9">FS202</text>
<text x="367.6" y="231.7">SP-1</text>
<text x="345.6" y="237">3.15A</text>
<text x="366.1" y="236.8">Spade_6.3mm</text>
<text x="28.2" y="262.5">H1</text>
<text x="28.2" y="267.5">H2</text>
<text x="28.5" y="264.8">MountingHole</text>
<text x="28.5" y="269.9">MountingHole</text>
<text x="28.2" y="272.6">H3</text>
<text x="28.5" y="274.9">MountingHole</text>
<text x="28.2" y="277.7">H4</text>
<text x="28.5" y="280">MountingHole</text>
</g>
</svg>
